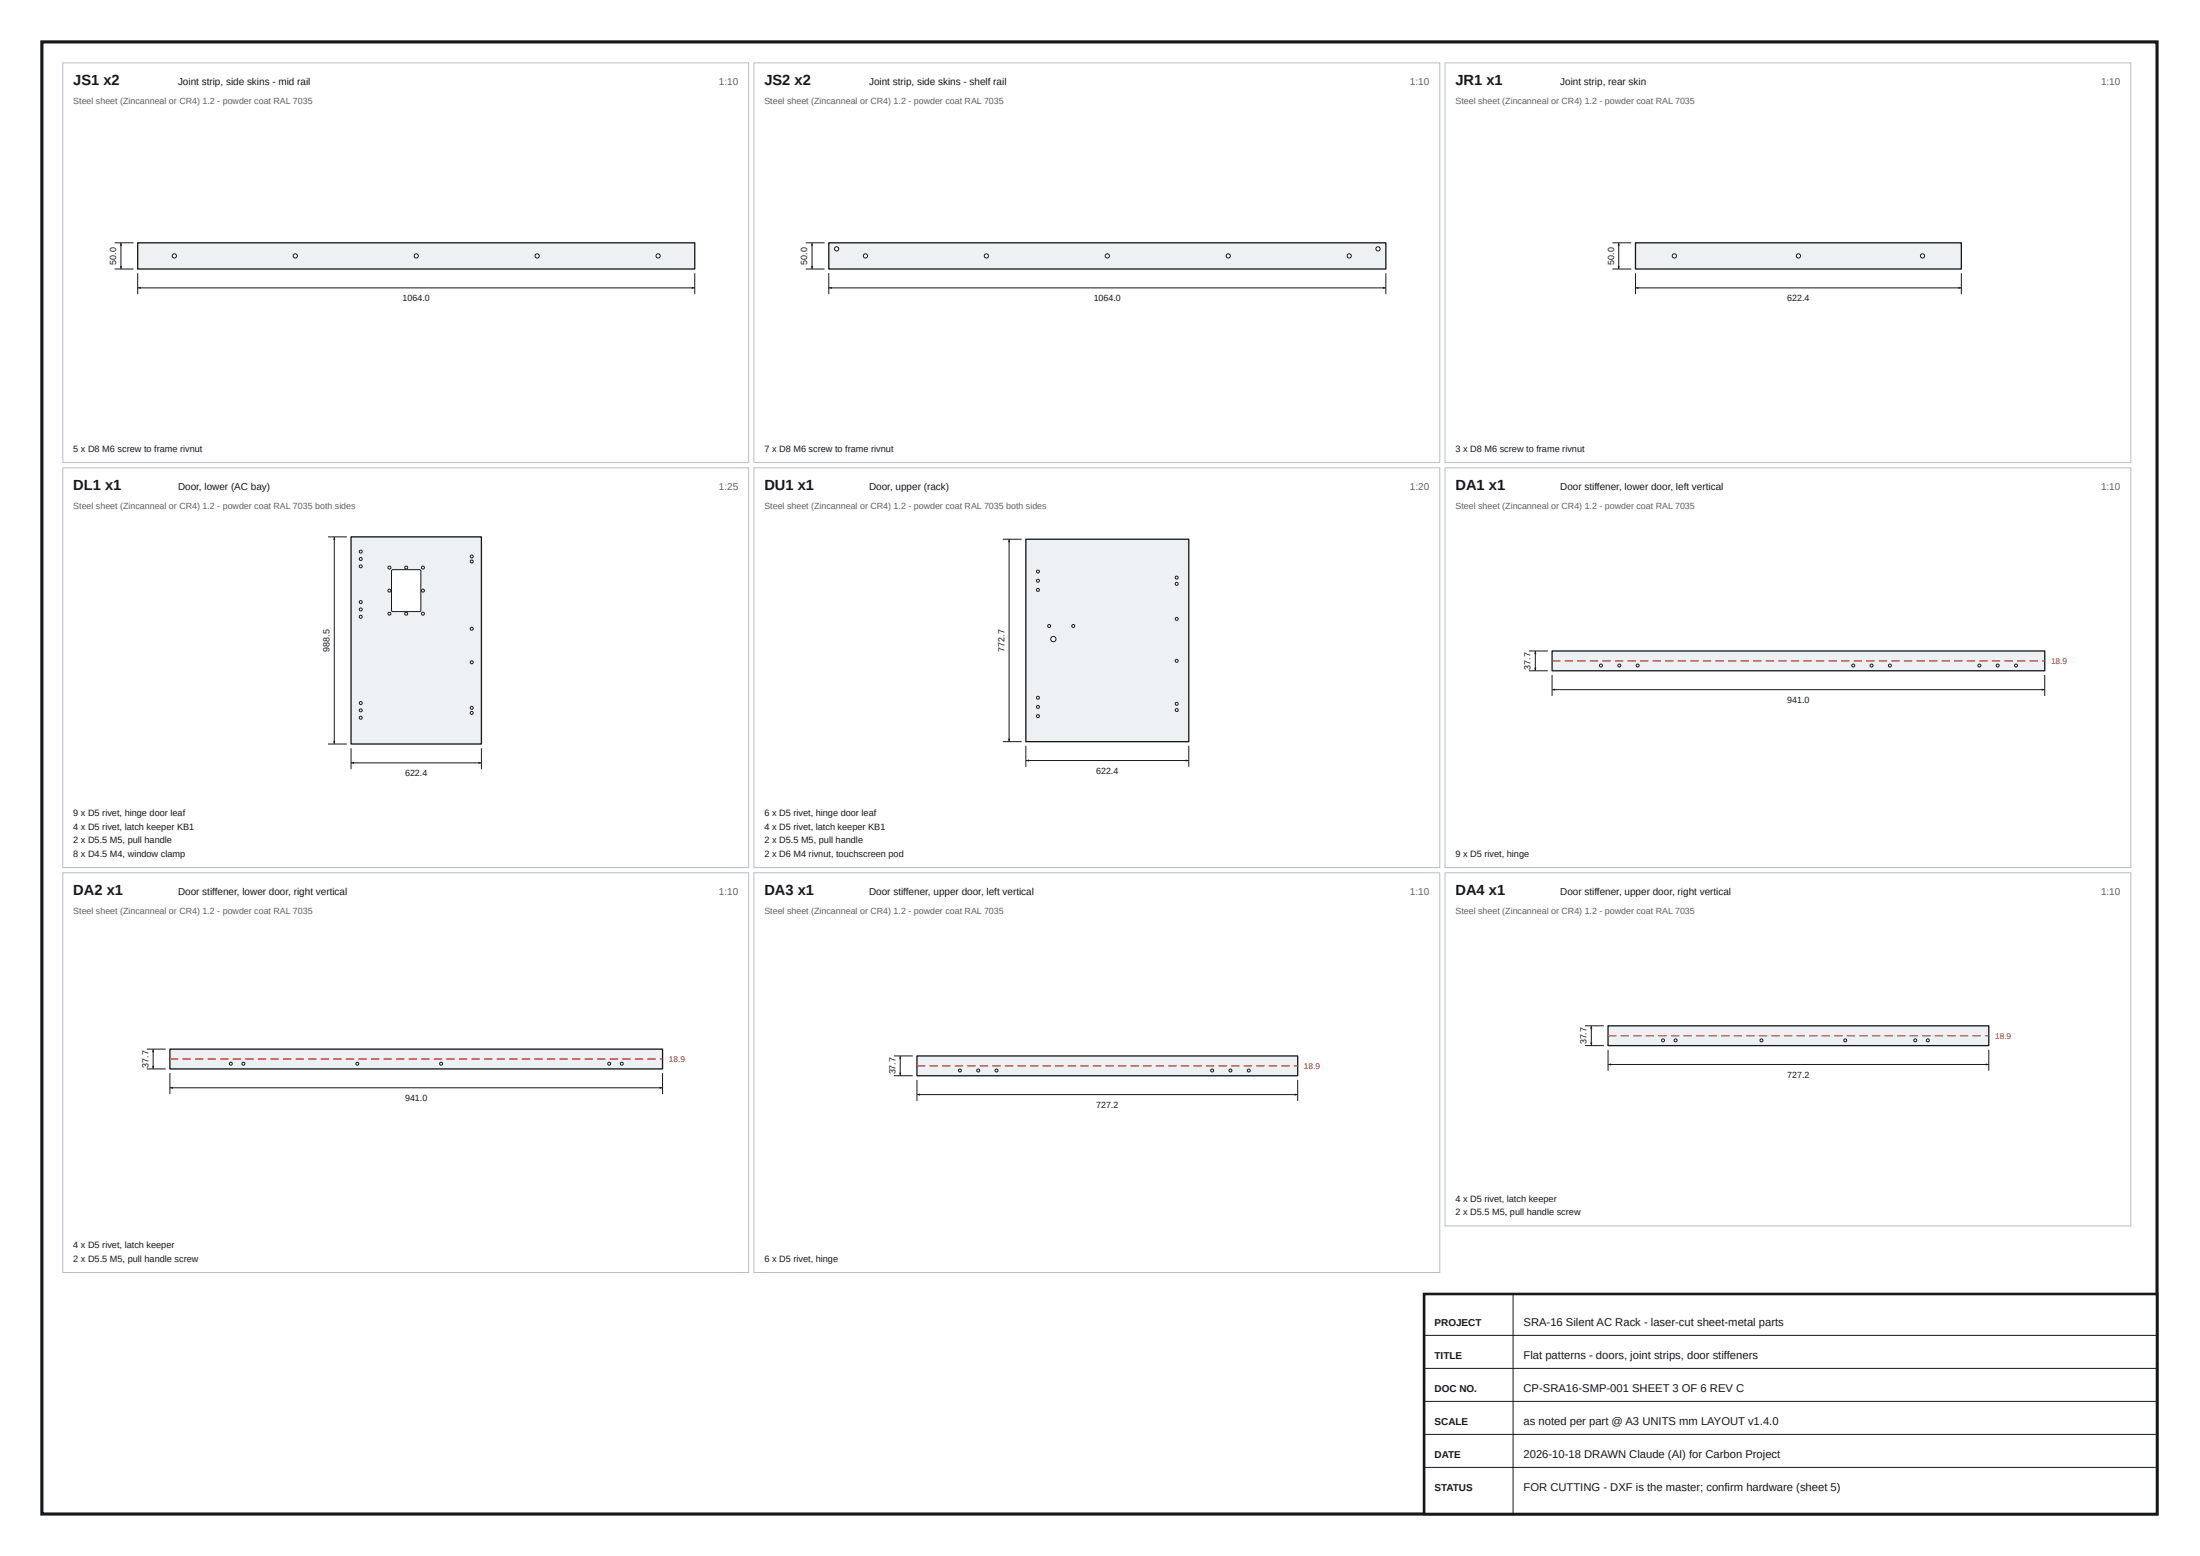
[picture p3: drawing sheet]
<svg xmlns="http://www.w3.org/2000/svg" width="420mm" height="297mm" viewBox="0 0 420 297" stroke-linecap="round" stroke-linejoin="round" font-family="sans-serif">
<path d="M8 8h404v281h-404z" fill="none" stroke="#15181c" stroke-width=".6"/>
<path d="M12 12h131v76.3h-131z" fill="none" stroke="#b8bec5" stroke-width=".19"/>
<path d="M26.3 46.4h106.4v5h-106.4z" fill="#eef1f4"/>
<path d="M26.3 46.4h106.4v5h-106.4z" fill="none" stroke="#15181c" stroke-width=".25"/>
<circle cx="125.7" cy="48.9" r=".4" fill="#fff"/>
<circle cx="125.7" cy="48.9" r=".4" fill="none" stroke="#15181c" stroke-width=".19"/>
<circle cx="102.6" cy="48.9" r=".4" fill="#fff"/>
<circle cx="102.6" cy="48.9" r=".4" fill="none" stroke="#15181c" stroke-width=".19"/>
<circle cx="79.5" cy="48.9" r=".4" fill="#fff"/>
<circle cx="79.5" cy="48.9" r=".4" fill="none" stroke="#15181c" stroke-width=".19"/>
<circle cx="56.4" cy="48.9" r=".4" fill="#fff"/>
<circle cx="56.4" cy="48.9" r=".4" fill="none" stroke="#15181c" stroke-width=".19"/>
<circle cx="33.3" cy="48.9" r=".4" fill="#fff"/>
<g fill="none" stroke="#15181c" stroke-width=".19">
<path d="M26.3 52.2v4M26.3 55h106.4M132.7 52.2v4"/>
<circle cx="33.3" cy="48.9" r=".4"/>
</g>
<g fill="#15181c">
<path d="M26.3 55l.6-.3v.5z"/>
<path d="M132.1 54.7l.6 .3-.6 .2z"/>
</g>
<path d="M21.9 46.4h3.6M21.9 51.4h3.6M23.1 46.4v5" fill="none" stroke="#15181c" stroke-width=".19"/>
<g fill="#15181c">
<path d="M23.1 46.4l.2 .5h-.4z"/>
<path d="M22.9 50.8h.4l-.2 .6z"/>
</g>
<path d="M144 12h131v76.3h-131z" fill="none" stroke="#b8bec5" stroke-width=".19"/>
<path d="M158.3 46.4h106.4v5h-106.4z" fill="#eef1f4"/>
<path d="M158.3 46.4h106.4v5h-106.4z" fill="none" stroke="#15181c" stroke-width=".25"/>
<circle cx="263.2" cy="47.5" r=".4" fill="#fff"/>
<circle cx="263.2" cy="47.5" r=".4" fill="none" stroke="#15181c" stroke-width=".19"/>
<circle cx="159.8" cy="47.5" r=".4" fill="#fff"/>
<circle cx="159.8" cy="47.5" r=".4" fill="none" stroke="#15181c" stroke-width=".19"/>
<circle cx="257.7" cy="48.9" r=".4" fill="#fff"/>
<circle cx="257.7" cy="48.9" r=".4" fill="none" stroke="#15181c" stroke-width=".19"/>
<circle cx="234.6" cy="48.9" r=".4" fill="#fff"/>
<circle cx="234.6" cy="48.9" r=".4" fill="none" stroke="#15181c" stroke-width=".19"/>
<circle cx="211.5" cy="48.9" r=".4" fill="#fff"/>
<circle cx="211.5" cy="48.9" r=".4" fill="none" stroke="#15181c" stroke-width=".19"/>
<circle cx="188.4" cy="48.9" r=".4" fill="#fff"/>
<circle cx="188.4" cy="48.9" r=".4" fill="none" stroke="#15181c" stroke-width=".19"/>
<circle cx="165.3" cy="48.9" r=".4" fill="#fff"/>
<g fill="none" stroke="#15181c" stroke-width=".19">
<path d="M158.3 52.2v4M158.3 55h106.4M264.7 52.2v4"/>
<circle cx="165.3" cy="48.9" r=".4"/>
</g>
<g fill="#15181c">
<path d="M158.3 55l.6-.3v.5z"/>
<path d="M264.1 54.7l.6 .3-.6 .2z"/>
</g>
<path d="M153.9 46.4h3.6M153.9 51.4h3.6M155.1 46.4v5" fill="none" stroke="#15181c" stroke-width=".19"/>
<g fill="#15181c">
<path d="M155.1 46.4l.2 .5h-.4z"/>
<path d="M154.9 50.8h.4l-.2 .6z"/>
</g>
<path d="M276 12h131v76.3h-131z" fill="none" stroke="#b8bec5" stroke-width=".19"/>
<path d="M312.4 46.4h62.2v5h-62.2z" fill="#eef1f4"/>
<path d="M312.4 46.4h62.2v5h-62.2z" fill="none" stroke="#15181c" stroke-width=".25"/>
<circle cx="367.2" cy="48.9" r=".4" fill="#fff"/>
<circle cx="367.2" cy="48.9" r=".4" fill="none" stroke="#15181c" stroke-width=".19"/>
<circle cx="343.5" cy="48.9" r=".4" fill="#fff"/>
<circle cx="343.5" cy="48.9" r=".4" fill="none" stroke="#15181c" stroke-width=".19"/>
<circle cx="319.8" cy="48.9" r=".4" fill="#fff"/>
<g fill="none" stroke="#15181c" stroke-width=".19">
<path d="M312.4 52.2v4M312.4 55h62.2M374.6 52.2v4"/>
<circle cx="319.8" cy="48.9" r=".4"/>
</g>
<g fill="#15181c">
<path d="M312.4 55l.6-.3v.5z"/>
<path d="M374 54.7l.6 .3-.6 .2z"/>
</g>
<path d="M308 46.4h3.6M308 51.4h3.6M309.2 46.4v5" fill="none" stroke="#15181c" stroke-width=".19"/>
<g fill="#15181c">
<path d="M309.2 46.4l.2 .5h-.4z"/>
<path d="M309 50.8h.4l-.2 .6z"/>
</g>
<path d="M12 89.3h131v76.3h-131z" fill="none" stroke="#b8bec5" stroke-width=".19"/>
<path d="M67 102.5h24.9v39.5h-24.9z" fill="#eef1f4"/>
<path d="M67 102.5h24.9v39.5h-24.9z" fill="none" stroke="#15181c" stroke-width=".25"/>
<circle cx="68.9" cy="137" r=".28" fill="#fff"/>
<circle cx="68.9" cy="137" r=".28" fill="none" stroke="#15181c" stroke-width=".19"/>
<circle cx="68.9" cy="135.6" r=".28" fill="#fff"/>
<circle cx="68.9" cy="135.6" r=".28" fill="none" stroke="#15181c" stroke-width=".19"/>
<circle cx="68.9" cy="134.2" r=".28" fill="#fff"/>
<circle cx="68.9" cy="134.2" r=".28" fill="none" stroke="#15181c" stroke-width=".19"/>
<circle cx="68.9" cy="117.7" r=".28" fill="#fff"/>
<circle cx="68.9" cy="117.7" r=".28" fill="none" stroke="#15181c" stroke-width=".19"/>
<circle cx="68.9" cy="116.3" r=".28" fill="#fff"/>
<circle cx="68.9" cy="116.3" r=".28" fill="none" stroke="#15181c" stroke-width=".19"/>
<circle cx="68.9" cy="114.9" r=".28" fill="#fff"/>
<circle cx="68.9" cy="114.9" r=".28" fill="none" stroke="#15181c" stroke-width=".19"/>
<circle cx="68.9" cy="108.1" r=".28" fill="#fff"/>
<circle cx="68.9" cy="108.1" r=".28" fill="none" stroke="#15181c" stroke-width=".19"/>
<circle cx="68.9" cy="106.7" r=".28" fill="#fff"/>
<circle cx="68.9" cy="106.7" r=".28" fill="none" stroke="#15181c" stroke-width=".19"/>
<circle cx="68.9" cy="105.3" r=".28" fill="#fff"/>
<circle cx="68.9" cy="105.3" r=".28" fill="none" stroke="#15181c" stroke-width=".19"/>
<circle cx="90.1" cy="136.1" r=".28" fill="#fff"/>
<circle cx="90.1" cy="136.1" r=".28" fill="none" stroke="#15181c" stroke-width=".19"/>
<circle cx="90.1" cy="135.1" r=".28" fill="#fff"/>
<circle cx="90.1" cy="135.1" r=".28" fill="none" stroke="#15181c" stroke-width=".19"/>
<circle cx="90.1" cy="107.2" r=".28" fill="#fff"/>
<circle cx="90.1" cy="107.2" r=".28" fill="none" stroke="#15181c" stroke-width=".19"/>
<circle cx="90.1" cy="106.2" r=".28" fill="#fff"/>
<circle cx="90.1" cy="106.2" r=".28" fill="none" stroke="#15181c" stroke-width=".19"/>
<circle cx="90.1" cy="126.4" r=".28" fill="#fff"/>
<circle cx="90.1" cy="126.4" r=".28" fill="none" stroke="#15181c" stroke-width=".19"/>
<circle cx="90.1" cy="120" r=".28" fill="#fff"/>
<circle cx="90.1" cy="120" r=".28" fill="none" stroke="#15181c" stroke-width=".19"/>
<circle cx="74.4" cy="117.1" r=".28" fill="#fff"/>
<circle cx="74.4" cy="117.1" r=".28" fill="none" stroke="#15181c" stroke-width=".19"/>
<circle cx="77.6" cy="117.1" r=".28" fill="#fff"/>
<circle cx="77.6" cy="117.1" r=".28" fill="none" stroke="#15181c" stroke-width=".19"/>
<circle cx="80.8" cy="117.1" r=".28" fill="#fff"/>
<circle cx="80.8" cy="117.1" r=".28" fill="none" stroke="#15181c" stroke-width=".19"/>
<circle cx="80.8" cy="112.7" r=".28" fill="#fff"/>
<circle cx="80.8" cy="112.7" r=".28" fill="none" stroke="#15181c" stroke-width=".19"/>
<circle cx="80.8" cy="108.3" r=".28" fill="#fff"/>
<circle cx="80.8" cy="108.3" r=".28" fill="none" stroke="#15181c" stroke-width=".19"/>
<circle cx="77.6" cy="108.3" r=".28" fill="#fff"/>
<circle cx="77.6" cy="108.3" r=".28" fill="none" stroke="#15181c" stroke-width=".19"/>
<circle cx="74.4" cy="108.3" r=".28" fill="#fff"/>
<circle cx="74.4" cy="108.3" r=".28" fill="none" stroke="#15181c" stroke-width=".19"/>
<circle cx="74.4" cy="112.7" r=".28" fill="#fff"/>
<circle cx="74.4" cy="112.7" r=".28" fill="none" stroke="#15181c" stroke-width=".19"/>
<path d="M74.8 108.8l5.4-.1 .1 .1 .1 7.7-.1 .2h-5.3l-.2-.1z" fill="#fff"/>
<path d="M74.8 108.8l5.4-.1 .1 .1 .1 7.7-.1 .2h-5.3l-.2-.1zM67 142.8v4M67 145.6h24.9M91.9 142.8v4" fill="none" stroke="#15181c" stroke-width=".19"/>
<g fill="#15181c">
<path d="M67 145.6l.6-.2v.4z"/>
<path d="M91.4 145.4l.5 .2-.5 .2z"/>
</g>
<path d="M62.6 102.5h3.6M63.8 102.5v39.5M62.6 142h3.6" fill="none" stroke="#15181c" stroke-width=".19"/>
<g fill="#15181c">
<path d="M63.8 102.5l.3 .6h-.5z"/>
<path d="M63.6 141.4h.5l-.3 .6z"/>
</g>
<path d="M144 89.3h131v76.3h-131z" fill="none" stroke="#b8bec5" stroke-width=".19"/>
<path d="M195.9 102.9h31.2v38.7h-31.2z" fill="#eef1f4"/>
<path d="M195.9 102.9h31.2v38.7h-31.2z" fill="none" stroke="#15181c" stroke-width=".25"/>
<circle cx="198.2" cy="136.7" r=".28" fill="#fff"/>
<circle cx="198.2" cy="136.7" r=".28" fill="none" stroke="#15181c" stroke-width=".19"/>
<circle cx="198.2" cy="134.9" r=".28" fill="#fff"/>
<circle cx="198.2" cy="134.9" r=".28" fill="none" stroke="#15181c" stroke-width=".19"/>
<circle cx="198.2" cy="133.2" r=".28" fill="#fff"/>
<circle cx="198.2" cy="133.2" r=".28" fill="none" stroke="#15181c" stroke-width=".19"/>
<circle cx="198.2" cy="112.6" r=".28" fill="#fff"/>
<circle cx="198.2" cy="112.6" r=".28" fill="none" stroke="#15181c" stroke-width=".19"/>
<circle cx="198.2" cy="110.9" r=".28" fill="#fff"/>
<circle cx="198.2" cy="110.9" r=".28" fill="none" stroke="#15181c" stroke-width=".19"/>
<circle cx="198.2" cy="109.1" r=".28" fill="#fff"/>
<circle cx="198.2" cy="109.1" r=".28" fill="none" stroke="#15181c" stroke-width=".19"/>
<circle cx="224.7" cy="135.5" r=".28" fill="#fff"/>
<circle cx="224.7" cy="135.5" r=".28" fill="none" stroke="#15181c" stroke-width=".19"/>
<circle cx="224.7" cy="134.3" r=".28" fill="#fff"/>
<circle cx="224.7" cy="134.3" r=".28" fill="none" stroke="#15181c" stroke-width=".19"/>
<circle cx="224.7" cy="111.5" r=".28" fill="#fff"/>
<circle cx="224.7" cy="111.5" r=".28" fill="none" stroke="#15181c" stroke-width=".19"/>
<circle cx="224.7" cy="110.3" r=".28" fill="#fff"/>
<circle cx="224.7" cy="110.3" r=".28" fill="none" stroke="#15181c" stroke-width=".19"/>
<circle cx="224.7" cy="126.1" r=".28" fill="#fff"/>
<circle cx="224.7" cy="126.1" r=".28" fill="none" stroke="#15181c" stroke-width=".19"/>
<circle cx="224.7" cy="118.1" r=".28" fill="#fff"/>
<circle cx="224.7" cy="118.1" r=".28" fill="none" stroke="#15181c" stroke-width=".19"/>
<circle cx="200.4" cy="119.5" r=".28" fill="#fff"/>
<circle cx="200.4" cy="119.5" r=".28" fill="none" stroke="#15181c" stroke-width=".19"/>
<circle cx="205" cy="119.5" r=".28" fill="#fff"/>
<circle cx="205" cy="119.5" r=".28" fill="none" stroke="#15181c" stroke-width=".19"/>
<circle cx="201.2" cy="122" r=".5" fill="#fff"/>
<g fill="none" stroke="#15181c" stroke-width=".19">
<path d="M195.9 142.4v4M195.9 145.2h31.2M227.1 142.4v4"/>
<circle cx="201.2" cy="122" r=".5"/>
</g>
<g fill="#15181c">
<path d="M195.9 145.2l.6-.2v.4z"/>
<path d="M226.5 145l.6 .2-.6 .2z"/>
</g>
<path d="M191.5 102.9h3.6M192.7 102.9v38.7M191.5 141.6h3.6" fill="none" stroke="#15181c" stroke-width=".19"/>
<g fill="#15181c">
<path d="M192.7 102.9l.2 .6h-.4z"/>
<path d="M192.5 141h.4l-.2 .6z"/>
</g>
<path d="M276 89.3h131v76.3h-131z" fill="none" stroke="#b8bec5" stroke-width=".19"/>
<path d="M296.4 124.3h94.1v3.7h-94.1z" fill="#eef1f4"/>
<path d="M296.4 124.3h94.1v3.7h-94.1z" fill="none" stroke="#15181c" stroke-width=".25"/>
<circle cx="305.8" cy="127" r=".28" fill="#fff"/>
<circle cx="305.8" cy="127" r=".28" fill="none" stroke="#15181c" stroke-width=".19"/>
<circle cx="309.3" cy="127" r=".28" fill="#fff"/>
<circle cx="309.3" cy="127" r=".28" fill="none" stroke="#15181c" stroke-width=".19"/>
<circle cx="312.8" cy="127" r=".28" fill="#fff"/>
<circle cx="312.8" cy="127" r=".28" fill="none" stroke="#15181c" stroke-width=".19"/>
<circle cx="354" cy="127" r=".28" fill="#fff"/>
<circle cx="354" cy="127" r=".28" fill="none" stroke="#15181c" stroke-width=".19"/>
<circle cx="357.5" cy="127" r=".28" fill="#fff"/>
<circle cx="357.5" cy="127" r=".28" fill="none" stroke="#15181c" stroke-width=".19"/>
<circle cx="361" cy="127" r=".28" fill="#fff"/>
<circle cx="361" cy="127" r=".28" fill="none" stroke="#15181c" stroke-width=".19"/>
<circle cx="378.1" cy="127" r=".28" fill="#fff"/>
<circle cx="378.1" cy="127" r=".28" fill="none" stroke="#15181c" stroke-width=".19"/>
<circle cx="381.6" cy="127" r=".28" fill="#fff"/>
<circle cx="381.6" cy="127" r=".28" fill="none" stroke="#15181c" stroke-width=".19"/>
<circle cx="385.1" cy="127" r=".28" fill="#fff"/>
<circle cx="385.1" cy="127" r=".28" fill="none" stroke="#15181c" stroke-width=".19"/>
<path d="M296.4 126h1.6v.3h-1.6zM298.8 126h1.6v.3h-1.6zM301.2 126h1.6v.3h-1.6zM303.6 126h1.6v.3h-1.6zM306 126h1.6v.3h-1.6zM308.4 126h1.6v.3h-1.6zM310.8 126h1.6v.3h-1.6zM313.2 126h1.6v.3h-1.6zM315.6 126h1.6v.3h-1.6zM318 126h1.6v.3h-1.6zM320.4 126h1.6v.3h-1.6zM322.8 126h1.6v.3h-1.6zM325.2 126h1.6v.3h-1.6zM327.6 126h1.6v.3h-1.6zM330 126h1.6v.3h-1.6zM332.4 126h1.6v.3h-1.6zM334.8 126h1.6v.3h-1.6zM337.2 126h1.6v.3h-1.6zM339.6 126h1.6v.3h-1.6zM342 126h1.6v.3h-1.6zM344.4 126h1.6v.3h-1.6zM346.8 126h1.6v.3h-1.6zM349.2 126h1.6v.3h-1.6zM351.6 126h1.6v.3h-1.6zM354 126h1.6v.3h-1.6zM356.4 126h1.6v.3h-1.6zM358.8 126h1.6v.3h-1.6zM361.2 126h1.6v.3h-1.6zM363.6 126h1.6v.3h-1.6zM366 126h1.6v.3h-1.6zM368.4 126h1.6v.3h-1.6zM370.8 126h1.6v.3h-1.6zM373.2 126h1.6v.3h-1.6zM375.6 126h1.6v.3h-1.6zM378 126h1.6v.3h-1.6zM380.4 126h1.6v.3h-1.6zM382.8 126h1.6v.3h-1.6zM385.2 126h1.6v.3h-1.6zM387.6 126h1.6v.3h-1.6zM390 126h.5v.3h-.5z" fill="#c0392b"/>
<path d="M296.4 128.8v4M296.4 131.6h94.1M390.5 128.8v4" fill="none" stroke="#15181c" stroke-width=".19"/>
<g fill="#15181c">
<path d="M296.4 131.6l.6-.2v.4z"/>
<path d="M390 131.4l.5 .2-.5 .2z"/>
</g>
<path d="M292 124.3h3.6M292 128h3.6M293.2 124.3v3.7" fill="none" stroke="#15181c" stroke-width=".19"/>
<g fill="#15181c">
<path d="M293.2 124.3l.2 .5h-.4z"/>
<path d="M293 127.5h.4l-.2 .5z"/>
</g>
<path d="M12 166.6h131v76.3h-131z" fill="none" stroke="#b8bec5" stroke-width=".19"/>
<path d="M32.4 200.3h94.1v3.7h-94.1z" fill="#eef1f4"/>
<path d="M32.4 200.3h94.1v3.7h-94.1z" fill="none" stroke="#15181c" stroke-width=".25"/>
<circle cx="44.1" cy="203" r=".28" fill="#fff"/>
<circle cx="44.1" cy="203" r=".28" fill="none" stroke="#15181c" stroke-width=".19"/>
<circle cx="46.5" cy="203" r=".28" fill="#fff"/>
<circle cx="46.5" cy="203" r=".28" fill="none" stroke="#15181c" stroke-width=".19"/>
<circle cx="116.4" cy="203" r=".28" fill="#fff"/>
<circle cx="116.4" cy="203" r=".28" fill="none" stroke="#15181c" stroke-width=".19"/>
<circle cx="118.8" cy="203" r=".28" fill="#fff"/>
<circle cx="118.8" cy="203" r=".28" fill="none" stroke="#15181c" stroke-width=".19"/>
<circle cx="68.2" cy="203" r=".28" fill="#fff"/>
<circle cx="68.2" cy="203" r=".28" fill="none" stroke="#15181c" stroke-width=".19"/>
<circle cx="84.2" cy="203" r=".28" fill="#fff"/>
<circle cx="84.2" cy="203" r=".28" fill="none" stroke="#15181c" stroke-width=".19"/>
<path d="M32.4 202h1.6v.3h-1.6zM34.8 202h1.6v.3h-1.6zM37.2 202h1.6v.3h-1.6zM39.6 202h1.6v.3h-1.6zM42 202h1.6v.3h-1.6zM44.4 202h1.6v.3h-1.6zM46.8 202h1.6v.3h-1.6zM49.2 202h1.6v.3h-1.6zM51.6 202h1.6v.3h-1.6zM54 202h1.6v.3h-1.6zM56.4 202h1.6v.3h-1.6zM58.8 202h1.6v.3h-1.6zM61.2 202h1.6v.3h-1.6zM63.6 202h1.6v.3h-1.6zM66 202h1.6v.3h-1.6zM68.4 202h1.6v.3h-1.6zM70.8 202h1.6v.3h-1.6zM73.2 202h1.6v.3h-1.6zM75.6 202h1.6v.3h-1.6zM78 202h1.6v.3h-1.6zM80.4 202h1.6v.3h-1.6zM82.8 202h1.6v.3h-1.6zM85.2 202h1.6v.3h-1.6zM87.6 202h1.6v.3h-1.6zM90 202h1.6v.3h-1.6zM92.4 202h1.6v.3h-1.6zM94.8 202h1.6v.3h-1.6zM97.2 202h1.6v.3h-1.6zM99.6 202h1.6v.3h-1.6zM102 202h1.6v.3h-1.6zM104.4 202h1.6v.3h-1.6zM106.8 202h1.6v.3h-1.6zM109.2 202h1.6v.3h-1.6zM111.6 202h1.6v.3h-1.6zM114 202h1.6v.3h-1.6zM116.4 202h1.6v.3h-1.6zM118.8 202h1.6v.3h-1.6zM121.2 202h1.6v.3h-1.6zM123.6 202h1.6v.3h-1.6zM126 202h.5v.3h-.5z" fill="#c0392b"/>
<path d="M32.4 204.8v4M32.4 207.6h94.1M126.5 204.8v4" fill="none" stroke="#15181c" stroke-width=".19"/>
<g fill="#15181c">
<path d="M32.4 207.6l.6-.2v.4z"/>
<path d="M126 207.4l.5 .2-.5 .2z"/>
</g>
<path d="M28 200.3h3.6M28 204h3.6M29.2 200.3v3.7" fill="none" stroke="#15181c" stroke-width=".19"/>
<g fill="#15181c">
<path d="M29.2 200.3l.3 .5h-.5z"/>
<path d="M29 203.5h.5l-.3 .5z"/>
</g>
<path d="M144 166.6h131v76.3h-131z" fill="none" stroke="#b8bec5" stroke-width=".19"/>
<path d="M175.1 201.6h72.8v3.7h-72.8z" fill="#eef1f4"/>
<path d="M175.1 201.6h72.8v3.7h-72.8z" fill="none" stroke="#15181c" stroke-width=".25"/>
<circle cx="183.3" cy="204.3" r=".28" fill="#fff"/>
<circle cx="183.3" cy="204.3" r=".28" fill="none" stroke="#15181c" stroke-width=".19"/>
<circle cx="186.8" cy="204.3" r=".28" fill="#fff"/>
<circle cx="186.8" cy="204.3" r=".28" fill="none" stroke="#15181c" stroke-width=".19"/>
<circle cx="190.3" cy="204.3" r=".28" fill="#fff"/>
<circle cx="190.3" cy="204.3" r=".28" fill="none" stroke="#15181c" stroke-width=".19"/>
<circle cx="231.5" cy="204.3" r=".28" fill="#fff"/>
<circle cx="231.5" cy="204.3" r=".28" fill="none" stroke="#15181c" stroke-width=".19"/>
<circle cx="235" cy="204.3" r=".28" fill="#fff"/>
<circle cx="235" cy="204.3" r=".28" fill="none" stroke="#15181c" stroke-width=".19"/>
<circle cx="238.5" cy="204.3" r=".28" fill="#fff"/>
<circle cx="238.5" cy="204.3" r=".28" fill="none" stroke="#15181c" stroke-width=".19"/>
<path d="M175.1 203.3h1.6v.3h-1.6zM177.5 203.3h1.6v.3h-1.6zM179.9 203.3h1.6v.3h-1.6zM182.3 203.3h1.6v.3h-1.6zM184.7 203.3h1.6v.3h-1.6zM187.1 203.3h1.6v.3h-1.6zM189.5 203.3h1.6v.3h-1.6zM191.9 203.3h1.6v.3h-1.6zM194.3 203.3h1.6v.3h-1.6zM196.7 203.3h1.6v.3h-1.6zM199.1 203.3h1.6v.3h-1.6zM201.5 203.3h1.6v.3h-1.6zM203.9 203.3h1.6v.3h-1.6zM206.3 203.3h1.6v.3h-1.6zM208.7 203.3h1.6v.3h-1.6zM211.1 203.3h1.6v.3h-1.6zM213.5 203.3h1.6v.3h-1.6zM215.9 203.3h1.6v.3h-1.6zM218.3 203.3h1.6v.3h-1.6zM220.7 203.3h1.6v.3h-1.6zM223.1 203.3h1.6v.3h-1.6zM225.5 203.3h1.6v.3h-1.6zM227.9 203.3h1.6v.3h-1.6zM230.3 203.3h1.6v.3h-1.6zM232.7 203.3h1.6v.3h-1.6zM235.1 203.3h1.6v.3h-1.6zM237.5 203.3h1.6v.3h-1.6zM239.9 203.3h1.6v.3h-1.6zM242.3 203.3h1.6v.3h-1.6zM244.7 203.3h1.6v.3h-1.6zM247.1 203.3h.8v.3h-.8z" fill="#c0392b"/>
<path d="M175.1 206.1v4M175.1 208.9h72.8M247.9 206.1v4" fill="none" stroke="#15181c" stroke-width=".19"/>
<g fill="#15181c">
<path d="M175.1 208.9l.6-.2v.4z"/>
<path d="M247.3 208.7l.6 .2-.6 .2z"/>
</g>
<path d="M170.7 201.6h3.6M170.7 205.3h3.6M171.9 201.6v3.7" fill="none" stroke="#15181c" stroke-width=".19"/>
<g fill="#15181c">
<path d="M171.9 201.6l.2 .5h-.4z"/>
<path d="M171.7 204.8h.4l-.2 .5z"/>
</g>
<path d="M276 166.6h131v67.4h-131z" fill="none" stroke="#b8bec5" stroke-width=".19"/>
<path d="M307.1 195.8h72.8v3.8h-72.8z" fill="#eef1f4"/>
<path d="M307.1 195.8h72.8v3.8h-72.8z" fill="none" stroke="#15181c" stroke-width=".25"/>
<circle cx="317.6" cy="198.6" r=".28" fill="#fff"/>
<circle cx="317.6" cy="198.6" r=".28" fill="none" stroke="#15181c" stroke-width=".19"/>
<circle cx="320" cy="198.6" r=".28" fill="#fff"/>
<circle cx="320" cy="198.6" r=".28" fill="none" stroke="#15181c" stroke-width=".19"/>
<circle cx="365.8" cy="198.6" r=".28" fill="#fff"/>
<circle cx="365.8" cy="198.6" r=".28" fill="none" stroke="#15181c" stroke-width=".19"/>
<circle cx="368.2" cy="198.6" r=".28" fill="#fff"/>
<circle cx="368.2" cy="198.6" r=".28" fill="none" stroke="#15181c" stroke-width=".19"/>
<circle cx="336.4" cy="198.6" r=".28" fill="#fff"/>
<circle cx="336.4" cy="198.6" r=".28" fill="none" stroke="#15181c" stroke-width=".19"/>
<circle cx="352.4" cy="198.6" r=".28" fill="#fff"/>
<circle cx="352.4" cy="198.6" r=".28" fill="none" stroke="#15181c" stroke-width=".19"/>
<path d="M307.1 197.6h1.6v.2h-1.6zM309.5 197.6h1.6v.2h-1.6zM311.9 197.6h1.6v.2h-1.6zM314.3 197.6h1.6v.2h-1.6zM316.7 197.6h1.6v.2h-1.6zM319.1 197.6h1.6v.2h-1.6zM321.5 197.6h1.6v.2h-1.6zM323.9 197.6h1.6v.2h-1.6zM326.3 197.6h1.6v.2h-1.6zM328.7 197.6h1.6v.2h-1.6zM331.1 197.6h1.6v.2h-1.6zM333.5 197.6h1.6v.2h-1.6zM335.9 197.6h1.6v.2h-1.6zM338.3 197.6h1.6v.2h-1.6zM340.7 197.6h1.6v.2h-1.6zM343.1 197.6h1.6v.2h-1.6zM345.5 197.6h1.6v.2h-1.6zM347.9 197.6h1.6v.2h-1.6zM350.3 197.6h1.6v.2h-1.6zM352.7 197.6h1.6v.2h-1.6zM355.1 197.6h1.6v.2h-1.6zM357.5 197.6h1.6v.2h-1.6zM359.9 197.6h1.6v.2h-1.6zM362.3 197.6h1.6v.2h-1.6zM364.7 197.6h1.6v.2h-1.6zM367.1 197.6h1.6v.2h-1.6zM369.5 197.6h1.6v.2h-1.6zM371.9 197.6h1.6v.2h-1.6zM374.3 197.6h1.6v.2h-1.6zM376.7 197.6h1.6v.2h-1.6zM379.1 197.6h.8v.2h-.8z" fill="#c0392b"/>
<path d="M307.1 200.4v4M307.1 203.2h72.8M379.9 200.4v4" fill="none" stroke="#15181c" stroke-width=".19"/>
<g fill="#15181c">
<path d="M307.1 203.2l.6-.2v.4z"/>
<path d="M379.3 203l.6 .2-.6 .2z"/>
</g>
<path d="M302.7 195.8h3.6M302.7 199.6h3.6M303.9 195.8v3.8" fill="none" stroke="#15181c" stroke-width=".19"/>
<g fill="#15181c">
<path d="M303.9 195.8l.2 .6h-.4z"/>
<path d="M303.7 199h.4l-.2 .6z"/>
</g>
<path d="M272 247h140v42h-140z" fill="#fff"/>
<path d="M272 247h140v42h-140z" fill="none" stroke="#15181c" stroke-width=".5"/>
<path d="M272 254.9h140M289 247v42M272 261.2h140M272 267.5h140M272 273.8h140M272 280.1h140" fill="none" stroke="#15181c" stroke-width=".19"/>
<g font-size="2.8" fill="#15181c">
<text x="14" y="16.2">JS1 x2</text>
<text x="146" y="16.2">JS2 x2</text>
<text x="278" y="16.2">JR1 x1</text>
<text x="14" y="93.5">DL1 x1</text>
<text x="146" y="93.5">DU1 x1</text>
<text x="278" y="93.5">DA1 x1</text>
<text x="14" y="170.8">DA2 x1</text>
<text x="146" y="170.8">DA3 x1</text>
<text x="278" y="170.8">DA4 x1</text>
</g>
<g font-size="2.1" fill="#15181c">
<text x="291" y="253.2">SRA-16 Silent AC Rack - laser-cut sheet-metal parts</text>
<text x="291" y="259.5">Flat patterns - doors, joint strips, door stiffeners</text>
<text x="291" y="265.8">CP-SRA16-SMP-001 SHEET 3 OF 6 REV C</text>
<text x="291" y="272.1">as noted per part @ A3 UNITS mm LAYOUT v1.4.0</text>
<text x="291" y="278.4">2026-10-18 DRAWN Claude (AI) for Carbon Project</text>
<text x="291" y="284.7">FOR CUTTING - DXF is the master; confirm hardware (sheet 5)</text>
</g>
<g font-size="1.9" fill="#15181c">
<text x="34" y="16.2">Joint strip, side skins - mid rail</text>
<text x="166" y="16.2">Joint strip, side skins - shelf rail</text>
<text x="298" y="16.2">Joint strip, rear skin</text>
<text x="34" y="93.5">Door, lower (AC bay)</text>
<text x="166" y="93.5">Door, upper (rack)</text>
<text x="298" y="93.5">Door stiffener, lower door, left vertical</text>
<text x="34" y="170.8">Door stiffener, lower door, right vertical</text>
<text x="166" y="170.8">Door stiffener, upper door, left vertical</text>
<text x="298" y="170.8">Door stiffener, upper door, right vertical</text>
<text x="274" y="253.2">PROJECT</text>
<text x="274" y="259.5">TITLE</text>
<text x="274" y="265.8">DOC NO.</text>
<text x="274" y="272.1">SCALE</text>
<text x="274" y="278.4">DATE</text>
<text x="274" y="284.7">STATUS</text>
</g>
<g font-size="1.9" fill="#5b6168">
<text x="137.3" y="16.2">1:10</text>
<text x="269.3" y="16.2">1:10</text>
<text x="401.3" y="16.2">1:10</text>
<text x="137.3" y="93.5">1:25</text>
<text x="269.3" y="93.5">1:20</text>
<text x="401.3" y="93.5">1:10</text>
<text x="137.3" y="170.8">1:10</text>
<text x="269.3" y="170.8">1:10</text>
<text x="401.3" y="170.8">1:10</text>
</g>
<g font-size="1.7" fill="#5b6168">
<text x="14" y="19.8">Steel sheet (Zincanneal or CR4) 1.2 - powder coat RAL 7035</text>
<text x="146" y="19.8">Steel sheet (Zincanneal or CR4) 1.2 - powder coat RAL 7035</text>
<text x="278" y="19.8">Steel sheet (Zincanneal or CR4) 1.2 - powder coat RAL 7035</text>
<text x="14" y="97.1">Steel sheet (Zincanneal or CR4) 1.2 - powder coat RAL 7035 both sides</text>
<text x="146" y="97.1">Steel sheet (Zincanneal or CR4) 1.2 - powder coat RAL 7035 both sides</text>
<text x="278" y="97.1">Steel sheet (Zincanneal or CR4) 1.2 - powder coat RAL 7035</text>
<text x="14" y="174.4">Steel sheet (Zincanneal or CR4) 1.2 - powder coat RAL 7035</text>
<text x="146" y="174.4">Steel sheet (Zincanneal or CR4) 1.2 - powder coat RAL 7035</text>
<text x="278" y="174.4">Steel sheet (Zincanneal or CR4) 1.2 - powder coat RAL 7035</text>
</g>
<g font-size="1.7" fill="#15181c">
<text x="22.2" y="50.5" transform="rotate(-90 22.2 50.5)">50.0</text>
<text x="154.2" y="50.5" transform="rotate(-90 154.2 50.5)">50.0</text>
<text x="308.3" y="50.5" transform="rotate(-90 308.3 50.5)">50.0</text>
<text x="76.9" y="57.5">1064.0</text>
<text x="208.9" y="57.5">1064.0</text>
<text x="341.4" y="57.5">622.4</text>
<text x="14" y="86.3">5 x D8 M6 screw to frame rivnut</text>
<text x="146" y="86.3">7 x D8 M6 screw to frame rivnut</text>
<text x="278" y="86.3">3 x D8 M6 screw to frame rivnut</text>
<text x="62.9" y="124.4" transform="rotate(-90 62.9 124.4)">988.5</text>
<text x="191.8" y="124.4" transform="rotate(-90 191.8 124.4)">772.7</text>
<text x="292.3" y="127.8" transform="rotate(-90 292.3 127.8)">37.7</text>
<text x="341.4" y="134.2">941.0</text>
<text x="77.4" y="148.2">622.4</text>
<text x="209.4" y="147.8">622.4</text>
<text x="14" y="155.8">9 x D5 rivet, hinge door leaf</text>
<text x="146" y="155.8">6 x D5 rivet, hinge door leaf</text>
<text x="14" y="158.4">4 x D5 rivet, latch keeper KB1</text>
<text x="14" y="161">2 x D5.5 M5, pull handle</text>
<text x="146" y="158.4">4 x D5 rivet, latch keeper KB1</text>
<text x="146" y="161">2 x D5.5 M5, pull handle</text>
<text x="14" y="163.6">8 x D4.5 M4, window clamp</text>
<text x="146" y="163.6">2 x D6 M4 rivnut, touchscreen pod</text>
<text x="278" y="163.6">9 x D5 rivet, hinge</text>
<text x="28.3" y="203.8" transform="rotate(-90 28.3 203.8)">37.7</text>
<text x="303" y="199.4" transform="rotate(-90 303 199.4)">37.7</text>
<text x="171" y="205.1" transform="rotate(-90 171 205.1)">37.7</text>
<text x="341.4" y="205.8">727.2</text>
<text x="77.4" y="210.2">941.0</text>
<text x="209.4" y="211.5">727.2</text>
<text x="278" y="229.4">4 x D5 rivet, latch keeper</text>
<text x="278" y="232">2 x D5.5 M5, pull handle screw</text>
<text x="14" y="238.3">4 x D5 rivet, latch keeper</text>
<text x="14" y="240.9">2 x D5.5 M5, pull handle screw</text>
<text x="146" y="240.9">6 x D5 rivet, hinge</text>
</g>
<g font-size="1.6" fill="#c0392b">
<text x="391.7" y="126.7">18.9</text>
<text x="127.7" y="202.7">18.9</text>
<text x="381.1" y="198.3">18.9</text>
<text x="249.1" y="204">18.9</text>
</g>
</svg>
